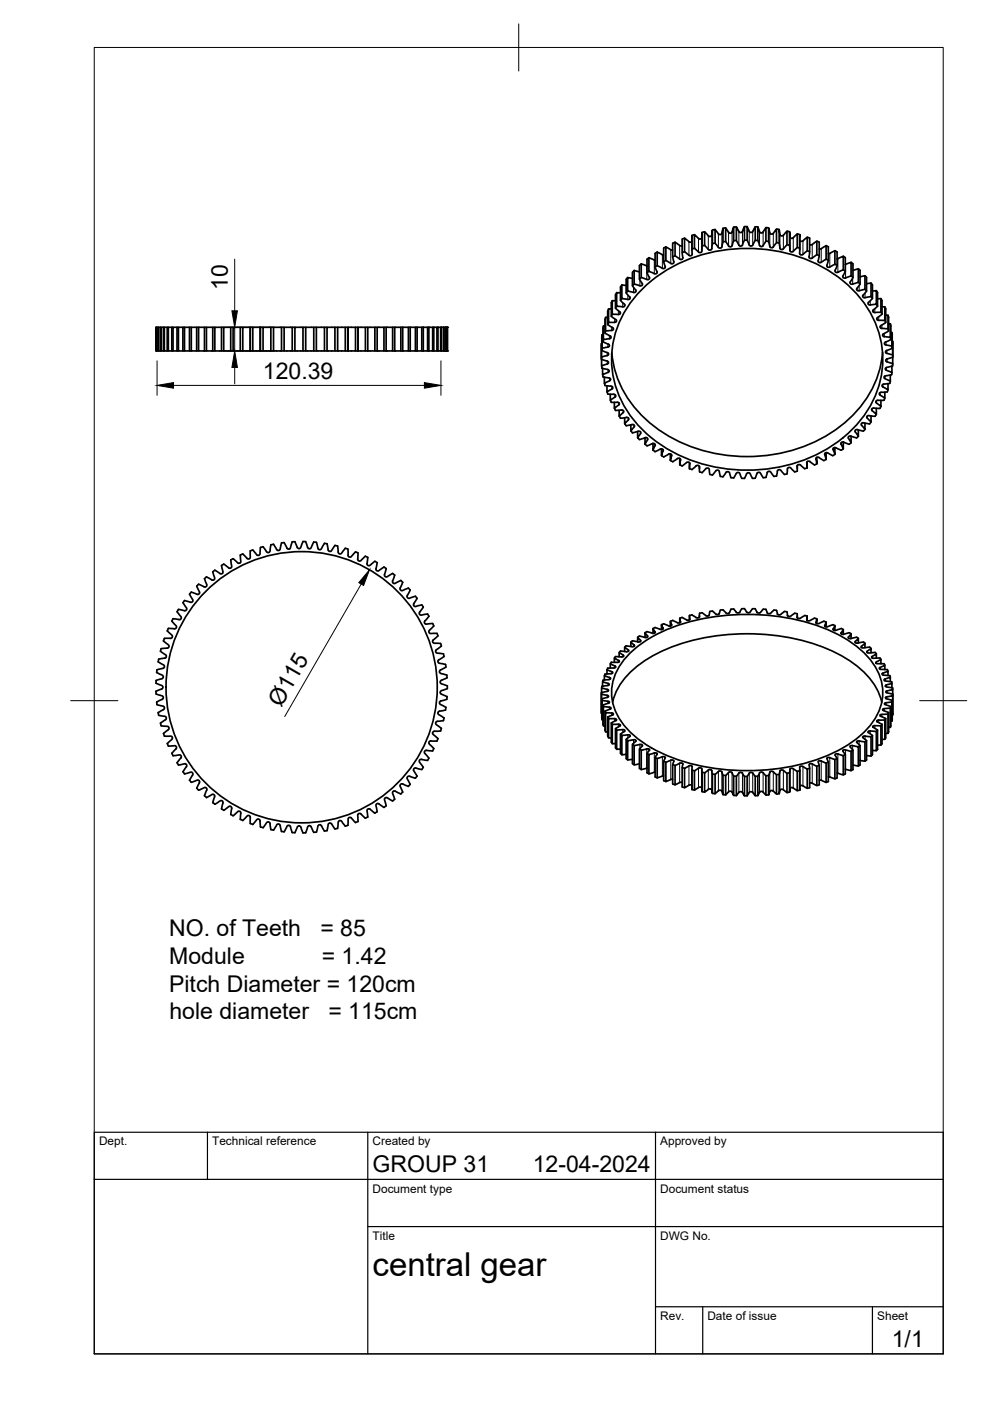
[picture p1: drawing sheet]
<svg xmlns="http://www.w3.org/2000/svg" width="210mm" height="297mm" viewBox="0 0 210 297" stroke-linecap="round" stroke-linejoin="round" font-family="sans-serif">
<!-- layer: Visible -->
<g fill="none" stroke="#000" stroke-width=".36">
<path d="M133.1 58.8l-.3 .4v2.9l.8 1-.1 .3-.2 .1-1.5-.2v-2.9l1 .1M134.5 57.3l-.4 .4v2.9l.8 1-.1 .3-.3 .1-1.4-.3v-2.8l1 .2M136 55.9l-.4 .4v2.9l.6 1v.2l-.3 .2-1.4-.4v-2.9l1.1 .4M136 58.8l-.4 .4M137.6 54.6l-.4 .4v2.8l.5 1.1-.3 .4-1.4-.5v-2.8l1.2 .4M137.6 57.5l-.4 .3M138.9 53.7v2.9l.4 1.1v.2l-.3 .2-1.4-.6v-2.9l1.3 .6M139.4 56.3l-.5 .3M139.4 53.4l-.5 .3M141.2 52.3l-.5 .3v2.9l.4 1.2-.5 .2-1.3-.6v-2.9l1.4 .7M141.2 55.2l-.5 .3M143.1 51.3l-.5 .3v2.9l.3 1.2-.5 .2-1.2-.7v-2.8l1.1 .6h.3"/>
<path d="M143.1 54.2l-.5 .3M144.6 50.7l.2 4.1-.2 .2h-.3l-1.2-.8v-2.8l1 .7h.5M145.2 53.4l-.5 .2M145.2 50.5l-.5 .2M146.7 51.2l-.5 .1-1.1-.8v2.9l1.1 .8h.4l.2-.3-.1-4v3.1M147.3 52.6l-.6 .2M147.3 49.7l-.6 .2M148.8 50.4l-.2 .3h-.4l-1-.9v2.8l1 .9 .3 .1 .3-.3 .1-4-.1 3.7M149.4 49.2l.8 .9 .4 .1 .3-.3 .1-1.1v2.9l-.1 1.1-.3 .2-.4-.1-.8-.9zM149.4 52l-.5 .1M149.4 49.1l-.5 .2M151.6 48.7l.8 1h.4l.3-.2 .2-1.1v2.9l-.2 1.1-.3 .2-.4-.1-.8-1z"/>
<path d="M151.6 51.5l-.5 .1M151.6 48.7l-.5 .1M153.9 48.3l.6 1 .4 .2 .3-.3 .4-1v2.8l-.4 1.1-.2 .2h-.4l-.7-1.1zM153.9 51.2l-.6 .1M153.9 48.3l-.6 .1M156.1 48.1l.6 1 .4 .2 .3-.2 .4-1v2.8l-.4 1.1-.3 .2-.4-.2-.6-1zM156.1 51h-.5M156.1 48.1h-.5M158.4 48.1l.5 1 .2 .2 .5-.2 .5-1v2.9l-.5 1-.3 .2-.4-.2-.5-1.1zM158.4 50.9h-.5M158.4 48h-.5M160.1 51h.6"/>
<path d="M160.1 48.1h.6M160.7 48.1l.4 1.1 .3 .2 .4-.1 .6-1v2.8l-.6 1.1-.3 .1-.4-.2-.4-1.1zM162.4 51.1l.6 .1M162.4 48.2l.6 .1M163 48.3l.2 1.1 .3 .2h.4l.7-1v2.9l-.9 1-.4-.1-.3-1.2zM164.7 51.4l.5 .1M164.7 48.6l.5 .1M165.2 48.7l.2 1 .2 .3h.4l.9-1v2.9l-1 1h-.3l-.2-.3-.2-1.1zM166.9 51.9l.5 .1M166.9 49l.5 .1M167.5 50.2l.1 .3h.5l.9-.9v2.9l-.9 .9h-.4l-.2-.3-.1-3.9 .1 3.8M169 52.5l.6 .1"/>
<path d="M169 49.6l.6 .1M169.6 51l.1 .1a.71 .71 0 0 0 1-.4l.5-.4v2.9l-1.1 .8h-.3l-.3-.2 .1-4v3.2M171.2 53.2l.5 .2M171.2 50.3l.5 .2M171.7 50.5l-.2 4.1 .5 .2 1.2-.8v-2.9l-1 .8-.5-.1M173.2 51.1l.5 .3v2.8l-.2 1.2 .4 .3 1.3-.7v-2.9l-1.1 .7h-.4M173.2 54l.5 .2M175.2 54.9l.4 .3M175.2 52.1l.4 .2M175.6 52.4v2.8l-.3 1.2 .5 .3 1.2-.7v-2.8l-1.4 .6M177 56l.5 .3M177 53.1l.5 .3"/>
<path d="M177.5 53.4v2.9l-.5 1.1 .4 .4 1.4-.6v-2.9l-1.3 .6M178.8 54.3l.4 .3v2.9l-.5 1.1 .1 .3 .2 .1 1.4-.5v-2.9l-1.2 .5M178.8 57.2l.4 .3M180.5 58.5l.4 .3M180.5 55.6l.4 .3M180.8 56v2.8l-.6 1.1 .1 .2 .2 .2 1.5-.4v-2.9l-1.2 .3M182 59.9l.4 .3M182 57l.4 .3M182.4 57.3v2.9l-.8 1.1 .1 .2 .3 .2 1.4-.4v-2.8l-1 .2M183.4 58.4l.3 .4M183.7 58.9v2.8l-.8 1v.2l.3 .2 1.5-.2v-2.9l-1 .2M184.7 60l.3 .4"/>
<path d="M33.1 69.4v5M33.2 69.4h-.1v5h.1M33.3 69.4v5M33.5 69.4h-.2v5h.2M33.6 69.4v5M34 69.4h-.4v5h.4M34.2 69.4h-.2v5h.2M34.6 69.4h-.4v5h.4M34.8 69.4h-.2v5h.2M35.5 69.4h-.7v5h.7M35.7 69.4h-.2v5h.2M36.4 69.4h-.7v5h.7"/>
<path d="M36.7 69.4h-.3v5h.3M37.5 69.4h-.8v5h.8M37.8 69.4h-.3v5h.3M38.8 69.4h-1v5h1M39.1 69.4h-.3v5h.3M40.2 69.4h-1.1v5h1.1M40.6 69.4h-.4v5h.4M41.7 69.4h-1.1v5h1.1M42.1 69.4h-.4v5h.4M43.3 69.4h-1.2v5h1.2M43.8 69.4h-.5v5h.5M45.1 69.4h-1.3v5h1.3"/>
<path d="M45.6 69.4h-.5v5h.5M47 69.4h-1.4v5h1.4M47.4 69.4h-.4v5h.4M48.9 69.4h-1.5v5h1.5M49.4 69.4h-.5v5h.5M50.9 69.4h-1.5v5h1.5M51.5 69.4h-.6v5h.6M53 69.4h-1.5v5h1.5M53 69.4v5M53.1 74.4h.5M53.1 69.4h.5M55.1 69.4h-1.5v5h1.5"/>
<path d="M55.1 69.4v5M55.2 74.4h.6M55.2 69.4h.6M55.8 69.4h1.6v5h-1.6zM57.4 74.4h.6M57.4 69.4h.6M58 69.4h1.7v5h-1.7zM59.7 74.4h.5M59.7 69.4h.5M60.2 69.4h1.8v5h-1.8zM62 74.4h.5M62 69.4h.5"/>
<path d="M62.5 69.4h1.7v5h-1.7zM64.2 74.4h.6M64.2 69.4h.6M64.8 69.4h1.7v5h-1.7zM66.5 74.4h.6M66.5 69.4h.6M67.1 69.4h1.7v5h-1.7zM68.8 74.4h.5M68.8 69.4h.5M69.3 69.4h1.7v5h-1.7zM71 74.4h.6M71 69.4h.6"/>
<path d="M71.6 69.4h1.6v5h-1.6zM73.2 74.4h.6M73.2 69.4h.6v5M73.8 69.4h1.6v5h-1.6zM75.4 74.4h.5M75.4 69.4h.5v5M75.9 69.4h1.6v5h-1.6zM77.5 74.4h.5M77.5 69.4h.5M78 69.4h1.5v5h-1.5zM79.5 74.4h.5M79.5 69.4h.5"/>
<path d="M80 69.4h1.4v5h-1.4zM81.4 74.4h.5M81.4 69.4h.5M81.9 69.4h1.3v5h-1.3zM83.2 74.4h.5M83.2 69.4h.5M83.7 69.4h1.3v5h-1.3zM85 74.4h.4M85 69.4h.4M85.4 69.4v5M85.4 69.4h1.2v5h-1.2M86.6 74.4h.4"/>
<path d="M86.6 69.4h.4M87 69.4h1.1v5h-1.1M87 69.4v5M88.1 74.4h.3M88.1 69.4h.3M88.4 69.4h1v5h-1M88.4 69.4v5M89.4 74.4h.3M89.4 69.4h.3M89.7 69.4h1v5h-1M89.7 69.4v5M90.7 74.4h.2"/>
<path d="M90.7 69.4h.2M90.9 69.4h.8v5h-.8M90.9 69.4v5M91.7 74.4h.3M91.7 69.4h.3M92 69.4h.6v5h-.6M92 69.4v5M92.6 74.4h.3M92.6 69.4h.3M92.9 69.4h.5v5h-.5M92.9 69.4v5M93.4 74.4h.2"/>
<path d="M93.4 69.4h.2M93.6 69.4h.4v5h-.4M93.6 69.4v5M94 74.4h.1M94 69.4h.1M94.1 69.4h.4v5h-.4M94.1 69.4v5M94.5 74.4h.1M94.5 69.4h.1M94.6 69.4h.1v5h-.1M94.6 69.4v5M94.7 69.4v5"/>
<path d="M94.8 69.4v5M127.5 72.8v3.4l1.3 .4 .2 .4-1.4 .6v-1.4M127.5 75.7v.5M127.6 77.6v.4M127.6 71.4v2.9l1.3 .5 .1 .3-.2 .3-1.3 .3 .1-2.9M127.6 78l1.4 .4 .1 .4-1.3 .6v-1.3M127.7 73.8l-.1 .5M127.7 71l-.1 .4M127.8 79.4l.1 .5M127.8 79.9l1.4 .2 .3 .3-.1 .2-1.3 .7v-1.3M128 69.1l-.2 3.4 1.3 .5 .1 .3-.2 .3-1.4 .3v-2.9l.2-.1M128 72l-.1 .5"/>
<path d="M128.4 67.3l-.1 .5v2.8l1.1 .6 .2 .4-.3 .2-1.4 .2v-2.9h.4M128.4 70.2l-.1 .4M129 65.5l-.2 .4v2.9l1.2 .8v.3l-.2 .1-1.4 .2v-2.9h.4M129 68.4l-.1 .4M129.7 74.7a22.9 22.9 0 0 0 12.3 17.9 33.8 33.8 0 0 0 36.1-2.2 22 22 0 0 0 9-15.7M129.8 63.7l-.2 .5v2.9l1.1 .8v.3l-.2 .1-1.5 .1v-2.9h.6M129.8 66.6l-.2 .4M130.5 62.5v2.8l1 .9v.3l-.2 .2-1.5-.1v-2.8h.7M130.8 64.9l-.3 .4M130.8 62l-.3 .5M131.9 60.4l-.3 .4v2.9l.9 .9v.3l-.3 .2-1.5-.2v-2.9l.9 .1M131.9 63.3l-.3 .4"/>
<path d="M133.1 61.7l-.3 .4M134.5 60.2l-.4 .4M136.5 61a32.7 32.7 0 0 1 29.2-7.6 27.8 27.8 0 0 1 19.4 13.9 20.2 20.2 0 0 1-4.7 24.1 32.7 32.7 0 0 1-29.3 7.5 27.8 27.8 0 0 1-19.3-13.9 20.2 20.2 0 0 1 4.7-24zM183.4 61.3l.3 .4M184.7 62.9l.3 .4M185 60.4v2.9l-1 .9 .1 .3 .2 .2 1.5-.2v-2.9l-.8 .1M185.8 64.5l.3 .4M185.8 61.6l.3 .4M186.1 62v2.9l-1 .9v.3l.2 .2 1.5-.1v-2.9h-.7M186.8 66.2l.2 .4M186.8 63.3l.2 .4M187 63.8v2.8l-1.1 .8v.3l.3 .2 1.4 .1v-2.9l-.6-.1"/>
<path d="M187.6 65l.2 .5v2.9l-1.2 .7v.2l.2 .3 1.5 .1v-2.8l-.5-.1M187.6 67.9l.2 .5M188.3 69.7l.1 .5M188.3 66.8l.1 .5M188.4 67.3v2.9l-1.1 .6-.2 .3 .3 .3 1.4 .2v-2.9l-.4-.1M188.8 71.5l.1 .5M188.8 68.7l.1 .4M188.9 69.1v2.9l-1.2 .5-.2 .4 .2 .2 1.4 .3v-2.9l-.2-.1M189 79.4l-1.3 .3-.2 .1v.3l1.3 .7v-1.3M189.1 79v.4M189.1 70.5l.1 3.4-1.3 .4-.2 .4 .3 .2 1.3 .4-.1-3M189.1 73.4l.1 .4"/>
<path d="M189.3 77.6l-1.4 .3-.2 .4 1.4 .7v-1.4M189.3 77.1v.5M189.3 72.4v3.3l-1.3 .4-.2 .2 .1 .3 1.4 .5v-1.4M189.3 75.2v.5M128.2 81.3a.63 .63 0 0 0 .9 .5l.6 .1 .2 .4-1.2 .8v-1.3M128.7 83.1a.68 .68 0 0 0 1 .5l.7 .1 .2 .3-1.2 .9v-1.3M129.4 84.9a.68 .68 0 0 0 1 .4h.7l.2 .4-1 .9v-1.3M130.3 86.6a.7 .7 0 0 0 1 .4h.8l.1 .3-.9 1v-1.3M131.3 88.3a.84 .84 0 0 0 1.2 .3l.6-.1 .2 .3-.9 1.1v-1.3M132.5 89.9a.84 .84 0 0 0 1.2 .2l.6-.1 .2 .3-.7 1.1v-1.3M133.8 91.4l.3 .4M135.2 91.5v1.3l.7-1-.1-.3-.4-.1-1.3 .4"/>
<path d="M136.8 92.8h.3l.3 .3-.6 1.1zM136.8 92.8l-.5 .2a.75 .75 0 0 1-1.1-.2M136.8 94.2l.4 .3M138.5 94v1.5l.4-1.1-.1-.3-.4-.1-1.2 .5M138.5 95.5l.4 .3M140.3 95.2v1.4l.3-1.1-.1-.2-.4-.1-1.2 .6M142.1 96.2v1.4l.3-1.2-.5-.2-.5 .3a.76 .76 0 0 1-1.1 .1M144.1 97.2v1.4l.2-1.3-.5-.2-.5 .4a.77 .77 0 0 1-1.1 .2M144.1 98.6a.83 .83 0 0 0 1.3-.3l.4-.3 .4 .1v1.3M146.2 98.1v1.3M146.2 99.4a.81 .81 0 0 0 1.2-.4l.3-.3h.4l.2 .2v.5a.58 .58 0 0 0 .6 .8M148.3 98.9v.5"/>
<path d="M169 98.7v.7M171.1 97.9v1.3v-1.3l.5-.1 .5 .3a.78 .78 0 0 0 1.1 .3M171.2 99.2a.82 .82 0 0 1-1.3-.4l-.4-.3-.3 .1-.2 .2v.6a.51 .51 0 0 1-.3 .6 .51 .51 0 0 1-.6-.3l-.5-.5-.4-.1-.2 .2-.1 .7a.51 .51 0 0 1-.4 .6 .51 .51 0 0 1-.6-.4l-.4-.5-.4-.1-.2 .1-.1 .7a.53 .53 0 0 1-.5 .6 .53 .53 0 0 1-.6-.4l-.4-.6-.3-.1-.3 .2-.2 .6a.51 .51 0 0 1-.4 .6 .51 .51 0 0 1-.6-.5l-.4-.6-.3-.1-.3 .2-.2 .6a.55 .55 0 0 1-.6 .5 .55 .55 0 0 1-.5-.6l-.2-.4-.3-.2-.4 .2-.2 .4a.57 .57 0 0 1-.3 .6 .57 .57 0 0 1-.6-.1l-.4-1-.2-.1h-.4l-.3 .5a.6 .6 0 0 1-1 .5l-.4-1.2-.5 .1-.3 .4a.71 .71 0 0 1-1 .5M173.2 97v1.4l-.2-1.2 .2-.2 .3-.1 1.2 .7M175.2 96v1.4l-.3-1.2 .4-.2 .6 .3a.79 .79 0 0 0 1.1 0M175.2 97.4l-.5 .3M177 94.9v1.4l-.3-1.3 .4-.1 .6 .3a.79 .79 0 0 0 1.1 0M178.8 93.7v1.5l-.5-1.2 .3-.3 .6 .2a1.06 1.06 0 0 0 1.1 .1l.2-.1M180.4 92.5v1.4l-.5-1v-.4l.5-.1 1.2 .4M182 91.2v1.3l-.7-1 .1-.3 .3-.1 1.3 .3M182 92.5l-.4 .3M183.4 89.7v1.3l-.8-.9 .1-.3 .4-.2 1.3 .3"/>
<path d="M183.4 91l-.3 .4M184.7 88.2v1.3l-.9-.9v-.3l.3-.2 1.4 .2M184.7 89.5l-.3 .4M185.8 86.6v1.3l-1-.9v-.3l.3-.2 1.4 .1M185.8 87.9l-.3 .4M186.8 86.2l-.2 .4M187.6 84.4a.82 .82 0 0 1-1.2 .5h-.6l-.1 .4 1.1 .9v-1.3M188.3 82.6a.81 .81 0 0 1-1.1 .6h-.6l-.1 .4 1.1 .8v-1.3M188.7 81.3l-1.5 .2-.2 .2v.2l1.3 .7v-1.2M188.8 80.8l-.1 .5M57.4 115.5l-.3 1.6h-.4l-.4-.5a.59 .59 0 0 0-.4-.6 .59 .59 0 0 0-.7 .2l-.1 1.2-.2 .3h-.4l-.4-.5a.59 .59 0 0 0-.4-.5 .59 .59 0 0 0-.7 .3v1.4l-.5 .1-.5-.5a.72 .72 0 0 0-1.1-.3l.1 1.6-.5 .1-.5-.4a.58 .58 0 0 0-.5-.5 .58 .58 0 0 0-.6 .4l.2 1.4-.4 .2-.6-.4a.58 .58 0 0 0-.6-.4 .58 .58 0 0 0-.5 .4l.3 1.1-.2 .4-.4 .1-1.1-.8M60.3 115a.78 .78 0 0 0-.8 1.1l-.1 .5-.3 .1h-.3l-.4-.6a.68 .68 0 0 0-1-.6"/>
<path d="M67.1 115l.5 1.5h.4l.4-.6a.72 .72 0 0 1 1-.6l.2 1.3 .2 .3 .4-.1 .4-.5a.69 .69 0 0 1 1-.5M67.1 115a.77 .77 0 0 0-1 .8l-.2 .4-.3 .2-.3-.2-.2-.6a.71 .71 0 0 0-.9-.8l-.6 1.5-.4-.1-.4-.6a.69 .69 0 0 0-.8-.7l-.4 1.3-.4 .2-.3-.1-.7-1.3M71.6 115.8l.1 1.3 .3 .3h.3l.9-1.2M73.2 116.2a.68 .68 0 0 1 .6 1l.1 .7 .4 .2 1.1-1.1M75.4 117l.5 .2M75.9 117.2v1.6l.5 .1 .5-.4a.68 .68 0 0 1 1.1-.3l-.2 1.4 .2 .3h.4l1.1-.9M79.5 119a.69 .69 0 0 1 .3 1.1l-.1 .7 .2 .2h.4l.4-.3a.72 .72 0 0 1 1.2-.2l-.3 1.6 .5 .2 .9-.6a.49 .49 0 0 1 .6 .2 .49 .49 0 0 1-.1 .7l-.3 .6 .2 .5h.4l.9-.5a.44 .44 0 0 1 .6 .1 .44 .44 0 0 1-.1 .6l-.4 .9 .1 .2 .4 .2 .5-.2a.7 .7 0 0 1 1.2 .1l-.7 1.2v.3l.5 .3 1-.4a.5 .5 0 0 1 .6 .3 .5 .5 0 0 1-.3 .6l-.4 .7 .1 .4 .3 .1 1-.3a.49 .49 0 0 1 .6 .4 .49 .49 0 0 1-.3 .6l-.5 .6 .1 .4 .4 .1 .9-.2a.49 .49 0 0 1 .6 .4 .49 .49 0 0 1-.4 .6l-.5 .6v.4l.4 .1 1-.1a.49 .49 0 0 1 .5 .4 .49 .49 0 0 1-.4 .6l-.5 .5v.5l.3 .1h1a.49 .49 0 0 1 .5 .5 .49 .49 0 0 1-.4 .5l-.6 .5v.4l.3 .2h1.3l.2 .6M148.9 100.2l.8-.9 .4-.1 .3 .3 .1 1.1M150.5 100.6a.76 .76 0 0 0 1.1-.5l.3-.4h.5l.3 1.3M33.6 139.8a.68 .68 0 0 0 .6 .9l.6 .4 .1 .3-.3 .3-.5 .1a.59 .59 0 0 0-.7 .2 .59 .59 0 0 0 0 .6l1 .6 .2 .2-.2 .5-.6 .1a.58 .58 0 0 0-.6 .2 .58 .58 0 0 0 0 .7l1.3 .6-.1 .6-.6 .1a.67 .67 0 0 0-.7 .9M34.9 135.4a.67 .67 0 0 0 .4 1l.5 .4v.3l-.2 .3h-.6a.59 .59 0 0 0-.7 .1 .59 .59 0 0 0-.2 .7l1 .6 .2 .5-.3 .2-1.4 .2M35.7 133.2a.76 .76 0 0 0 .5 1.2l.3 .4-.1 .5h-1.6"/>
<path d="M40.6 125.5a.77 .77 0 0 0 .1 1.3l.2 .4-.2 .5-.8-.2a.7 .7 0 0 0-1.1 .3l.8 1.4-.4 .3-.6-.1a.69 .69 0 0 0-1.1 .3l.9 1.1v.3l-.3 .3-.6-.1a.58 .58 0 0 0-.7-.1 .58 .58 0 0 0-.3 .6l.9 .9v.4l-.3 .2-1.4-.1M41.7 124.3l.6 1.2-.1 .4-.4 .1-1.2-.5M45.6 120.9a.77 .77 0 0 0-.2 1.3l.1 .4-.2 .4-.8-.3a.7 .7 0 0 0-1.2 0l.6 1.5-.4 .3-.7-.3a.67 .67 0 0 0-1.1 .1M93.6 137l-1.2 1 .2 .4 .6 .1a.59 .59 0 0 1 .7 .1 .59 .59 0 0 1 .1 .7l-1.1 .8 .1 .5 .7 .1a.59 .59 0 0 1 .6 .2 .59 .59 0 0 1 .1 .6l-1.1 .6-.1 .4 .3 .3 1.2 .3M130.5 139.2l1.5 .1 .2-.3-.9-.7v.9M130.5 139.2l-.2 .3M131.6 138.1l1.4 .1 .3-.3-.9-.7v.9M131.6 138l-.3 .3M133.6 138.5a30.8 30.8 0 0 1 16.1-7.5 46.3 46.3 0 0 1 27.3 3.2 17.8 17.8 0 0 1 9.6 9.3 10.5 10.5 0 0 1-2.2 10.5 27.6 27.6 0 0 1-15.2 8.2 46.4 46.4 0 0 1-29.4-2.7 17.8 17.8 0 0 1-9.5-9.3 10.5 10.5 0 0 1 2.2-10.5zM133.8 137.1v-1l.7 .7v.2l-.5 .1-1.2-.2-.3 .3M135.2 136.1v-1l.6 .7v.2l-.5 .1-1.2-.2-.3 .2M135.2 135.1a1.65 1.65 0 0 1 1.6 .1l.4-.1 .2-.2-.6-.7v.9"/>
<path d="M137.2 133.9l1.2 .4 .4-.1 .1-.2-.4-.7v1M137.2 133.9l-.4 .2M138.9 133.1l1.2 .4 .4-.1 .1-.2-.3-.8v1.1M138.9 133l-.4 .2M140.3 132.4a1.57 1.57 0 0 1 1.5 .3h.3l.3-.1-.3-.9v1M142.6 131.6l1.1 .5h.4l.2-.2-.2-.8v.9M142.6 131.5l-.4 .2M146.2 130.5v.9l-.4 .1-.6-.3a.96 .96 0 0 0-1.1-.1M146.2 130.5v.9M146.7 130.4l-.5 .1M148.3 130.5v.3M148.9 129.9a.59 .59 0 0 0-.6 .9l-.2 .2h-.4l-1-.6"/>
<path d="M150.5 129.7l-.1 .7-.3 .2h-.4l-.8-.7M152.7 129.4l-.3 .8-.5 .1-.4-.4a.86 .86 0 0 0-1-.3M153.3 129.3h-.6M155 129.2l-.4 .8-.2 .1-.4-.1-.7-.7M157.8 129.1l.6 .8h.5l.2-.2a.69 .69 0 0 1 .8-.7 .69 .69 0 0 1 .6 .8l.3 .2 .3-.1 .7-.7M157.9 129a.97 .97 0 0 0-1.1 .8l-.5 .1-.4-.4a.7 .7 0 0 0-.9-.4M161.8 129.1l.6 .1M162.4 129.2l.4 .9h.4l.5-.3a.82 .82 0 0 1 1-.4M164.6 129.4l.3 .9 .5 .1 .4-.4a.86 .86 0 0 1 1.1-.3M166.9 129.7l.2 .9 .4 .1 .5-.3a.74 .74 0 0 1 1-.2l.1 .8 .4 .1 .6-.3a1.04 1.04 0 0 1 1.1-.2M169 130.5v.5M172.7 131.1l-1.1 .5h-.4l-.2-.1 .1-.9v1"/>
<path d="M172.7 131.1l.5 .1M174.7 131.7l-1.1 .5h-.5l-.1-.2 .2-.8v1M174.7 131.7l.5 .2M177 132.6l-.4-.2-1.1 .5h-.5l-.2-.2 .4-.8v1M178.8 133.5l-.4-.2-1.3 .4-.3-.1-.2-.2 .4-.7v1M180.5 134.4a1.73 1.73 0 0 0-1.6 .1h-.4l-.2-.2 .5-.8v1M181.6 135.1l-1.3 .3-.4-.1v-.2l.5-.7v1M181.6 135.1l.4 .2M183 136.1l-1.2 .3-.4-.1-.1-.3 .7-.7v1M183.1 136.1l.3 .3M184.4 137.2l-1.7 .1-.1-.3 .8-.6v.9M184.4 137.2l.3 .3"/>
<path d="M185.5 138.3l-1.4 .2-.3-.3 .9-.7v.9M185.5 138.3l.3 .3M186.5 139.5l-1.3 .1-.3-.1-.1-.2 1-.7v.9M186.6 139.5l.2 .3M33.1 147.1l1.5 .6-.1 .5-.6 .3a.68 .68 0 0 0-.6 .9M33.3 149.4l1.3 .3 .3 .3-.2 .4-1.2 .7M33.5 151.1a.69 .69 0 0 0 .9 .7l.7 .1 .2 .5-1.3 .9M34 153.3a.68 .68 0 0 0 1 .7h.6l.2 .3v.3l-.5 .4a.68 .68 0 0 0-.5 1.1l1.6 .1 .1 .4-.5 .5a.58 .58 0 0 0-.4 .5 .58 .58 0 0 0 .3 .6h1.4l.1 .4-.4 .5a.71 .71 0 0 0-.3 1.1l1.5-.1 .2 .5-.4 .5a.59 .59 0 0 0-.4 .5 .59 .59 0 0 0 .4 .6l1.2-.3 .4 .2v.4l-.8 1.1 .3 .5M91.7 159.2l-1.3-.1-.4 .2v.4l.9 1M93.4 155l-1.5 .1-.1 .5 .5 .4a.59 .59 0 0 1 .5 .5 .59 .59 0 0 1-.3 .6l-1.4 .1-.2 .4 .5 .5a.68 .68 0 0 1 .3 1.1M93.6 154.4l-.2 .6M94.2 152.2a.69 .69 0 0 1-1 .7l-.6 .1-.2 .4 1.2 1"/>
<path d="M94.7 143.1a.68 .68 0 0 1-.7 .9l-.5 .3-.2 .3 .3 .4 .5 .1a.7 .7 0 0 1 .7 .9l-1.2 .4-.3 .4 .2 .4 1.3 .5M94.8 147.7a.76 .76 0 0 1-1 .8l-.5 .2-.1 .4 .6 .5a.7 .7 0 0 1 .7 .9l-1.4 .3-.3 .4 .2 .3 1.1 .7M127.5 147.2l.1-1.3 1.4 .3-.2 .4-1.3 .2v4.5M127.6 151.3l-.1-4.1 1.3 .2 .2 .2-.1 .2-1.3 .4v4.1M127.6 152.2l.1 .4M127.6 148.1l.1 .4M127.6 145.5v.3M127.8 145.5v-.9l1.4 .5-.3 .2-1.3 .2M127.8 152.6h-.2v-4.1l1.3 .2 .3 .2-.2 .2-1.2 .4 .2 4.4M127.9 149.5l.1 .3M128.1 144.2v-.9l1.4 .5-.3 .3-1.4 .1v.3M128.3 153.9h-.4v-4.1l1.4 .1 .3 .2-.2 .3-1.1 .4v4l.1 .4"/>
<path d="M128.3 150.7l.1 .4M128.3 142.9l-.1 .3M128.7 142.9v-.9l1.2 .6-.3 .2-1.3 .1M128.8 155.2h-.4v-4.1l1.4 .1 .3 .2-.1 .1-1.2 .5v4.1l.2 .3M128.9 152l.1 .3M129.4 141.6v-.9l1.2 .7-.4 .2-1.4 .1-.1 .3M129.6 156.4h-.6v-4.1l1.4 .1 .3 .1v.2l-1.1 .6v4.1l.2 .3M129.6 153.3l.2 .3M129.9 148.9a15.1 15.1 0 0 1 7.2-9.1 42.2 42.2 0 0 1 25.8-5.2 36.7 36.7 0 0 1 18.2 6.2 14.4 14.4 0 0 1 5.9 8.1M130.3 140.4v-.9l1 .7-.1 .2h-.2h-1.4l-.2 .3M130.5 157.7h-.7v-4.1h1.5l.2 .1v.2l-1 .6v4.1M130.5 158.6l.3 .3"/>
<path d="M130.5 154.5l.3 .3M131.6 158.8l-.9 .1v-4.1l1.5-.1 .3 .3-.9 .6v4.1M131.6 159.7l.3 .3M131.6 155.6l.3 .3M132.8 159.9l-1 .1v-4.1l1.5-.1 .3 .3-.8 .7v4.1l.3 .2M132.8 156.7l.3 .3M134.1 157.8l.4 .3M135.6 158.8l.4 .3M137.2 159.8l.4 .2M179.2 160l-.4 .2M180.9 159.1l-.4 .2M182.4 158.1l-.4 .2"/>
<path d="M183.7 157l-.3 .3M185 159.1l.8 .1v-4.1l-1.5-.1-.3 .3 1 .6v4.1l-.3 .3M185 155.9l-.3 .3M186.1 158h.7v-4.1l-1.5-.1-.3 .2 .1 .2 1 .6v4.1l-.3 .3M186.1 154.8l-.3 .3M186.8 140.7v-.9l-1.1 .6 .2 .3h1.5l.2 .3M187 156.8l.6-.1v-4h-1.5l-.2 .1 .1 .3 1 .5v4.1l-.2 .3M187 153.6l-.2 .3M187.6 142v-1l-1.2 .6 .3 .3 1.4 .1 .2 .3M187.8 155.5h.5v-4.1l-1.5 .1-.2 .2 .1 .2 1.1 .4v4.1l-.2 .3M187.8 152.3l-.2 .3M188.3 143.2v-.9l-1.3 .6 .3 .2 1.4 .2"/>
<path d="M188.4 154.2h.4v-4.1l-1.4 .1-.3 .2 .1 .2 1.2 .5v4.1M188.4 155.2l-.1 .3M188.4 151.1l-.1 .3M188.7 143.2l.1 .4M188.8 144.5v-.9l-1.4 .6 .3 .2 1.3 .2M188.9 152.9h.2v-4.1l-1.3 .2-.3 .2 .2 .2 1.2 .4v4.1M188.9 153.9l-.1 .3M188.9 149.8l-.1 .3M189.1 144.5v.4M189.1 145.8v-.9l-1.4 .5 .2 .2 1.4 .3M189.2 151.6l.1-4.1-1.6 .4 .2 .2 1.3 .4v4.1M189.2 152.6l-.1 .3"/>
<path d="M189.2 148.5l-.1 .3M189.3 145.8v.4M189.3 147.2v-1l-1.5 .4 .2 .3 1.3 .3v4.4M189.3 147.2v.3M39.1 164.1l1.5-.4 .3 .2v.3l-.3 .5a.59 .59 0 0 0-.3 .6 .59 .59 0 0 0 .4 .5l1.4-.4 .2 .4-.3 .6a.69 .69 0 0 0 .1 1.1l1.4-.6 .4 .3-.3 .8a.69 .69 0 0 0 .2 1.1l1.2-.7 .4 .1 .1 .3-.4 1.4M45.1 170.2l.5 .3M45.6 170.5l1.1-.7h.4l.2 .4-.3 1.3M47 171.5a.65 .65 0 0 0 1.1-.2l.4-.3h.4l.2 .2-.1 .7a.59 .59 0 0 0 0 .7 .59 .59 0 0 0 .6 .3l.9-.9h.4l.2 .3-.2 1.4M51 173.7a.68 .68 0 0 0 1-.3l.4-.4 .4-.1 .3 .3-.1 .6a.59 .59 0 0 0 .1 .7 .59 .59 0 0 0 .6 .2l1-1 .4 .2 .1 .6a.59 .59 0 0 0 0 .7 .59 .59 0 0 0 .7 .2l.7-1.1h.4l.3 .3 .1 1.3M57.4 175.9l.6 .1M58 176l.9-1.3 .5 .2 .1 .6a.66 .66 0 0 0 .8 .9M60.2 176.4l.7-1.2 .3-.2 .4 .2 .4 1.3"/>
<path d="M62 176.5a.67 .67 0 0 0 .8-.7l.4-.6 .4-.1 .6 1.5M66.5 176.5l-.8-1.4-.4 .1-.2 .6a.69 .69 0 0 1-.9 .8M67.1 176.4l-.6 .1M68.8 176.2l-.7-1.2-.4-.1-.3 .2-.3 1.3M69.4 176.1l-.6 .1M71.6 175.6a.67 .67 0 0 1-1-.5l-.4-.5-.4-.1-.2 .3-.3 1.3M73.2 175.2l-.9-1.2h-.3l-.3 .3-.1 1.3M79.5 172.4l-1.1-.9h-.3l-.3 .3 .1 .6a.67 .67 0 0 1-.4 1.1l-1.2-1-.4 .2v.7a.58 .58 0 0 1 0 .7 .58 .58 0 0 1-.6 .2l-1-1-.4 .2-.1 .7a.66 .66 0 0 1-.6 1M81.4 171.2l-1.1-.8h-.3l-.3 .2 .1 .7a.67 .67 0 0 1-.3 1.1M81.9 170.8l-.5 .4M86.6 166.7l-1.5-.5-.3 .3 .3 .7a.59 .59 0 0 1 .2 .6 .59 .59 0 0 1-.5 .5l-1.3-.6-.3 .3 .2 .7a.69 .69 0 0 1-.2 1.1l-1.1-.7-.4 .1-.2 .4 .4 1.3M87 166.3l-.4 .4"/>
<path d="M88.1 165l-1.3-.4-.5 .2v.3l.7 1.2M88.4 164.5l-.3 .5M90.7 161.2l-1.7-.1-.1 .4 .4 .5a.59 .59 0 0 1 .4 .6 .59 .59 0 0 1-.4 .5l-1.2-.3-.4 .2v.4l.7 1.2M90.9 160.7l-.2 .5M134.1 161l-1 .1v-4.1l1.4-.2 .4 .3-.8 .7v4.1l.4 .3M135.6 162l-1.1 .2v-4.1l1.5-.3 .2 .3-.6 .7v4.1l.4 .3M137.2 162.9l-1.2 .3v-4.1l1.5-.3 .2 .2-.5 .8v4.1l.4 .2M138.9 163.7l-1.3 .4v-4.1l1.3-.4 .4 .1v.2l-.4 .7v4.1M138.9 164.7l.5 .2M138.9 160.6l.5 .2M140.7 164.5l-1.4 .4v-4l1.2-.5 .6 .2-.4 .8v4.1M140.7 165.5l.5 .2"/>
<path d="M140.7 161.4l.5 .2M142.6 165.2l-1.4 .5v-4.1l1.2-.5 .5 .2-.3 .8v4.1l.5 .2M142.6 162.1l.5 .2M144.6 165.9h-.5l-1 .5v-4.1l1.2-.5 .5 .1-.2 .9v4.1l.6 .1M144.7 162.8l.5 .1M146.7 163.2v4.2l.1-4.9-.3-.2-1.4 .6v4.1l1-.6 .6 .1M146.7 167.4l.6 .1M146.7 163.3l.6 .1M148.8 163.2l.1 4.7v-4.1l-.1-.9-.3-.1-1.3 .6v4.1l1.1-.6h.4l.1 .2M148.9 167.9l.5 .1M148.9 163.7l.5 .1M149.4 163.9l.9-.7 .6 .1 .1 .8v4.1l-.1-.8-.2-.1h-.5l-.8 .6z"/>
<path d="M151.1 168.2l.5 .1M151.1 164.1l.5 .1M151.6 164.2l.8-.7h.4l.3 .1 .2 .8v4.1l-.3-.8-.3-.2-.3 .1-.8 .7zM153.3 168.5h.6M153.3 164.4h.6M154.5 163.8l.3-.2 .4 .2 .4 .8v4l-.4-.8h-.2h-.5l-.6 .7v-4zM155.6 168.7h.5M155.6 164.5l.5 .1M156.7 163.9l.6-.1 .5 .8v4.1l-.4-.7-.4-.2-.3 .1-.6 .8v-4.1zM157.9 168.7h.5M157.9 164.6h.5M158.9 163.9l.6-.1 .6 .8v4.1l-.5-.8h-.5l-.2 .1-.5 .7v-4.1z"/>
<path d="M160.7 168.7h-.6M160.7 164.6h-.6M161.1 163.8l.2-.1 .5 .1 .6 .7v4.1l-.6-.7-.4-.1-.3 .1-.4 .8v-4.1zM163 168.5l-.6 .1M163 164.4l-.6 .1M163.2 163.7l.7-.1 .7 .7v4.1l-.7-.8h-.4l-.3 .2-.2 .7v-4zM165.2 168.3l-.5 .1M165.2 164.2l-.5 .1M165.4 163.4l.5-.1 1 .7v4l-.9-.6-.3-.1-.3 .2-.2 .8v-4.1zM167.4 168h-.5M167.4 163.8l-.5 .1M167.5 163.2l-.1 4.7v-4l.1-.8 .3-.2h.3l.9 .6v4.1l-.9-.6h-.4l-.2 .2"/>
<path d="M169.6 163.2v4.3l-.1-4.9 .6-.1 1.1 .6v4l-.4-.2a.86 .86 0 0 0-1.2-.2M169.6 167.5l-.6 .1M169.6 163.4l-.6 .1M171.7 166.1l.4-.1 1.1 .5v-4l-1.1-.6-.4 .1a.39 .39 0 0 0-.1 .6l.1 4.4-.5 .1M171.7 162.9l-.5 .1M173.7 165.4h.4l1.1 .5v-4.1l-1.2-.5-.5 .2 .2 .8v4.1l-.5 .2M173.7 162.3l-.5 .2M175.6 164.7l1.4 .4v-4.1l-1.2-.4-.5 .2 .3 .8v4.1M175.6 165.7l-.4 .2M175.6 161.6l-.4 .2M177.5 163.9l1.3 .4v-4.1l-1.4-.4-.4 .3 .5 .8v4M177.5 164.9l-.5 .2"/>
<path d="M177.5 160.8l-.5 .2M179.2 163.1l1.2 .3v-4.1l-1.4-.3-.3 .2 .5 .8v4.1l-.4 .2M180.8 162.2l1.2 .2v-4.1l-1.5-.2-.3 .2 .6 .8v4.1l-.3 .2M182.4 161.2l1 .2v-4.1l-1.5-.2-.3 .3 .8 .7v4.1M182.4 162.2l-.4 .2M183.7 160.2l1 .1v-4.1l-1.5-.2-.3 .2v.2l.8 .6v4.1M183.7 161.1l-.3 .3"/>
<circle cx="64" cy="145.7" r="28.8"/>
</g>
<g fill="#000">
<circle cx="94.8" cy="74.4" r=".18"/>
<circle cx="94.8" cy="69.4" r=".18"/>
</g>
<!-- layer: Visible Narrow -->
<g fill="none" stroke="#000" stroke-width=".21">
<path d="M135.7 59.4v1.2M137.1 56.4v2.9M138.7 55.1v2.9M140.4 54v2.9M142.2 53v2.8M144.1 52.1v2.8M146.1 51.3v2.8M148.1 50.6v2.8M150.2 50v2.9M150.9 49.8v2.9M152.3 49.6v2.8M153.1 49.5v2.8"/>
<path d="M154.5 49.3v2.8M155.2 49.2v2.9M156.7 49.1v2.9M157.4 49.1v2.9M158.9 49.1v2.8M159.6 49.1v2.9M161 49.1v2.9M161.8 49.2v2.9M163.2 49.4v2.8M164 49.5v2.9M165.4 49.7v2.9M166.1 49.9v2.9"/>
<path d="M168.2 50.4v2.9M170.2 51.1v2.8M172.2 51.8v2.9M174.1 52.7v2.9M175.9 53.7v2.9M177.7 54.8v2.9M179.3 56.1v2.8M180.8 59v1.2M128.7 74.7v.7M128.8 76.5v.7M128.9 72.9v.7M128.9 78.4v.6"/>
<path d="M129.2 71.1v.7M129.7 69.3v.8M130.3 67.6v.8M131.1 65.9v.8M132 64.2v.9M133.1 62.5v1M134.3 60.9v1.1M182.2 60.5v1.1M183.4 62.1v1M184.5 63.8v.9M185.5 65.5v.8M186.3 67.2v.7"/>
<path d="M187 68.9v.7M187.5 70.7v.7M187.7 79.7v.6M187.9 72.5v.6M187.9 77.9v.6M188 74.3v.6M188.1 76.1v.6M129.2 80.1v.6M129.7 81.9v.6M130.4 83.7v.5M131.2 85.4v.5M132.1 87v.5"/>
<path d="M133.2 88.6v.4M134.5 90.1v.4M135.8 91.6v.3M137.3 92.9v.3M138.9 94.2v.3M140.6 95.4v.2M142.4 96.4v.2M144.3 97.4v.1M146.3 98.2v.1M148.3 99h.1M169 98.8h.1M171 98.1h.1"/>
<path d="M173 97.2v.1M174.9 96.2v.2M176.6 95.1v.2M178.3 93.9v.3M179.9 92.6v.3M181.3 91.2v.4M182.7 89.8v.4M183.9 88.2v.5M184.9 86.6v.5M185.8 84.9v.6M186.6 83.2v.6M187.2 81.5v.5"/>
<path d="M132.1 138.9v.3M133.2 137.8v.3M134.5 136.7v.3M135.8 135.8v.2M137.3 134.8v.3M138.9 134v.2M140.6 133.2v.1M142.4 132.4v.2M144.3 131.8v.1M146.3 131.3h.1M148.3 130.8h.1M169 130.9h.1"/>
<path d="M171 131.4v.1M173 132v.1M174.9 132.6v.2M176.6 133.4v.1M178.3 134.2v.2M179.9 135.1v.2M181.3 136v.3M182.7 137v.3M183.9 138.1v.3M184.9 139.2v.3M128.7 147.4v.5M128.8 146.2v.4"/>
<path d="M128.9 148.7v.4M128.9 144.9v.4M129.2 149.9v.5M129.2 143.6v.4M129.7 151.2v.5M129.7 142.4v.4M130.3 152.4v.5M130.4 141.2v.4M131.1 153.6v.5M131.2 140v.4M132 154.7v.6M133.1 155.8v.7"/>
<path d="M134.3 156.9v.7M135.7 157.8v.9M137.1 158.8v4.1M138.7 159.6v4.1M177.7 159.9v4M179.3 159v4.1M180.8 158.1v.9M182.2 157.1v.8M183.4 156.1v.6M184.5 155v.6M185.5 153.8v.6M185.8 140.3v.4"/>
<path d="M186.3 152.7v.5M186.6 141.5v.4M187 151.5v.5M187.2 142.7v.4M187.5 150.2v.5M187.7 144v.4M187.9 149v.5M187.9 145.2v.4M188 147.7v.5M188.1 146.5v.4M140.4 160.5v4M142.2 161.2v4.1"/>
<path d="M144.1 161.8v4.1M146.1 162.4v4.1M148.1 162.9v4.1M150.2 163.3v4.1M150.9 163.4v4.1M152.3 163.6v4.1M153.1 163.7v4.1M154.5 163.8v4.1M155.2 163.8v4.1M156.7 163.9v4.1M157.4 163.9v4.1M158.9 163.9v4.1"/>
<path d="M159.6 163.9v4.1M161 163.9v4.1M161.8 163.8v4.1M163.2 163.7v4.1M164 163.6v4.1M165.4 163.5v4M166.1 163.4v4M168.2 163v4.1M170.2 162.5v4.1M172.2 162v4.1M174.1 161.3v4.1M175.9 160.6v4.1"/>
</g>
<!-- layer: BORDER -->
<path d="M20 10.1h180v276.9h-180zM110 5.1v10M15 148.6h10M195 148.6h10" fill="none" stroke="#000" stroke-width=".21"/>
<!-- layer: TITLEBLOCK -->
<path d="M20 240.1h180v46.9h-180zM20 250h180M44 240.1v9.9M78 240.1v46.9M139 240.1v46.9M78 260.1h122M139 277.1h61M149 277.1v9.9M185 277.1v9.9" fill="none" stroke="#000" stroke-width=".25"/>
<!-- layer: FD_Dimensions -->
<path d="M49.8 54.9v11M33.3 76.5v7.3M47.6 74.4h10.5M47.6 69.4h10.5M49.8 69.4v5M49.8 77.9v3.5M93.5 76.5v7.3M36.8 81.7h53.2M76.6 123.8l-16.2 28.1" fill="none" stroke="#000" stroke-width=".21"/>
<path d="M49.8 74.4l.5 3.5h-1.1zM49.2 65.9h1.1l-.5 3.5zM33.3 81.7l3.5-.6v1.2zM90 81.1l3.5 .6-3.5 .6zM78.3 120.8l-1.2 3.3-1-.6z" fill="#000" stroke="#000" stroke-width=".21"/>
<text font-size="7" x="79" y="270.6">central gear</text>
<g font-size="4.9">
<text x="48.3" y="61.5" transform="rotate(-90 48.3 61.5)">10</text>
<text x="55.8" y="80.2">120.39</text>
<text x="59.6" y="150.1" transform="rotate(-60 59.6 150.1)">Ø115</text>
<text x="35.9" y="198.6">NO. of Teeth</text>
<text x="67.9" y="198.6">= 85</text>
<text x="35.9" y="204.4">Module</text>
<text x="68.2" y="204.4">= 1.42</text>
<text x="35.9" y="210.2">Pitch Diameter = 120cm</text>
<text x="35.9" y="216.1">hole diameter</text>
<text x="69.6" y="216.1">= 115cm</text>
<text x="79" y="248.5">GROUP 31</text>
<text x="113" y="248.5">12-04-2024</text>
<text x="189.1" y="285.7">1/1</text>
</g>
<g font-size="2.5">
<text x="21" y="242.9">Dept.</text>
<text x="45" y="242.9">Technical reference</text>
<text x="79" y="242.9">Created by</text>
<text x="140" y="242.9">Approved by</text>
<text x="79" y="252.8">Document type</text>
<text x="140" y="252.8">Document status</text>
<text x="79" y="262.9">Title</text>
<text x="140" y="262.9">DWG No.</text>
<text x="140" y="279.9">Rev.</text>
<text x="150" y="279.9">Date of issue</text>
<text x="186" y="279.9">Sheet</text>
</g>
</svg>
